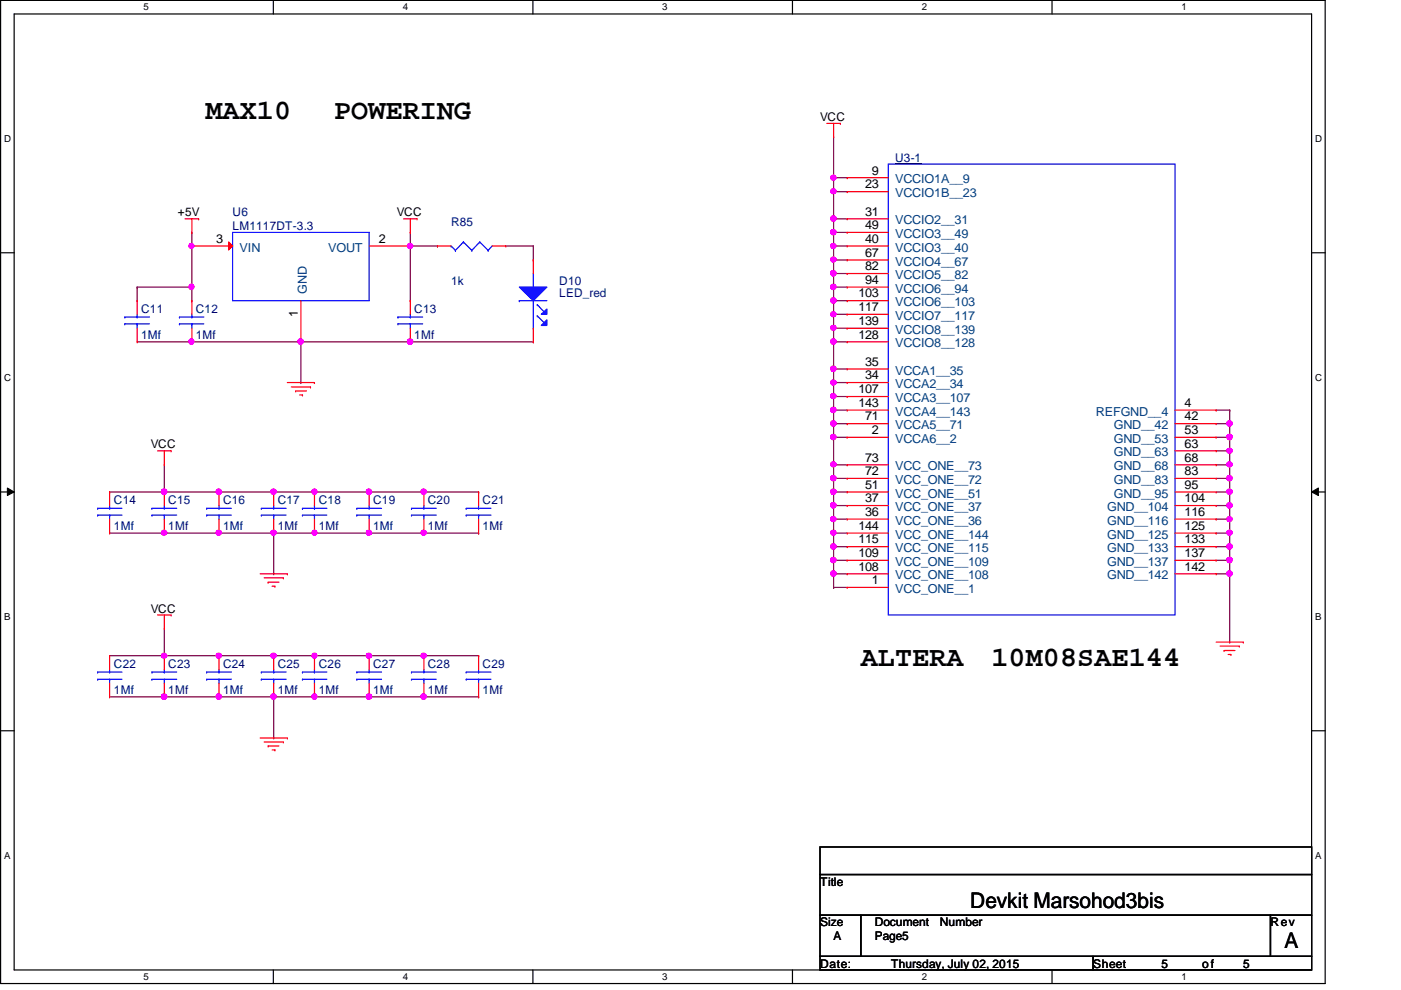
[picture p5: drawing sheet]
<svg xmlns="http://www.w3.org/2000/svg" width="297mm" height="210mm" viewBox="0 0 297 210" stroke-linecap="round" stroke-linejoin="round" font-family="sans-serif">
<path d="M.1 .1h280.9v208.4h-280.9zM3 3h275.1v202.7h-275.1z" fill="none" stroke="#000" stroke-width=".25"/>
<g fill="#fff">
<path d="M30.4 .4h1.1v2.3h-1.1z"/>
<path d="M30.4 206h1.1v2.3h-1.1z"/>
</g>
<path d="M58 .1v2.9M58 205.7v2.8" fill="none" stroke="#000" stroke-width=".25"/>
<g fill="#fff">
<path d="M85.4 .4h1.1v2.3h-1.1z"/>
<path d="M85.4 206h1.1v2.3h-1.1z"/>
</g>
<path d="M113 .1v2.9M113 205.7v2.8" fill="none" stroke="#000" stroke-width=".25"/>
<g fill="#fff">
<path d="M140.4 .4h1.1v2.3h-1.1z"/>
<path d="M140.4 206h1.1v2.3h-1.1z"/>
</g>
<path d="M168 .1v2.9M168 205.7v2.8" fill="none" stroke="#000" stroke-width=".25"/>
<g fill="#fff">
<path d="M195.4 .4h1.2v2.3h-1.2z"/>
<path d="M195.4 206h1.2v2.3h-1.2z"/>
</g>
<path d="M223.1 .1v2.9M223.1 205.7v2.8" fill="none" stroke="#000" stroke-width=".25"/>
<g fill="#fff">
<path d="M250.5 .4h1.1v2.3h-1.1z"/>
<path d="M250.5 206h1.1v2.3h-1.1z"/>
<path d="M.9 28.3h1.4v2.3h-1.4z"/>
<path d="M278.8 28.3h1.5v2.3h-1.5z"/>
<path d="M.9 78.9h1.4v2.3h-1.4z"/>
<path d="M278.8 78.9h1.5v2.3h-1.5z"/>
</g>
<path d="M.1 53.6h2.9M278.1 53.6h2.9" fill="none" stroke="#000" stroke-width=".25"/>
<g fill="#fff">
<path d="M.9 129.6h1.3v2.3h-1.3z"/>
<path d="M278.8 129.6h1.4v2.3h-1.4z"/>
</g>
<path d="M.1 104.3h2.9M278.1 104.3h2.9" fill="none" stroke="#000" stroke-width=".25"/>
<path d="M1.6 103.5l1.4 .8-1.4 .8zM278.1 104.3l1.4-.8v1.6z" fill="#000"/>
<path d="M1.6 103.5l1.4 .8-1.4 .8zM278.1 104.3l1.4-.8v1.6z" fill="none" stroke="#000" stroke-width=".21"/>
<g fill="#fff">
<path d="M.9 180.3h1.3v2.2h-1.3z"/>
<path d="M278.8 180.3h1.3v2.2h-1.3z"/>
</g>
<path d="M.1 154.9h2.9M278.1 154.9h2.9" fill="none" stroke="#000" stroke-width=".25"/>
<path d="M34.8 113h11.6M46.4 113h.1" fill="none" stroke="#800040" stroke-width=".25"/>
<circle cx="34.8" cy="112.9" r=".55" fill="#f0f"/>
<circle cx="34.8" cy="112.9" r=".55" fill="none" stroke="#f0f" stroke-width=".25"/>
<circle cx="46.4" cy="112.9" r=".55" fill="#f0f"/>
<circle cx="46.4" cy="112.9" r=".55" fill="none" stroke="#f0f" stroke-width=".25"/>
<path d="M66.7 113h11.6M78.3 113h.1M78.3 104.3h11.6M89.9 104.3h.1" fill="none" stroke="#800040" stroke-width=".25"/>
<circle cx="66.7" cy="112.9" r=".52" fill="#f0f"/>
<circle cx="66.7" cy="112.9" r=".52" fill="none" stroke="#f0f" stroke-width=".25"/>
<circle cx="78.2" cy="112.9" r=".55" fill="#f0f"/>
<circle cx="78.2" cy="112.9" r=".55" fill="none" stroke="#f0f" stroke-width=".25"/>
<path d="M66.7 104.3h11.6M78.3 104.3h.1" fill="none" stroke="#800040" stroke-width=".25"/>
<circle cx="66.6" cy="104.3" r=".54" fill="#f0f"/>
<circle cx="66.6" cy="104.3" r=".54" fill="none" stroke="#f0f" stroke-width=".25"/>
<circle cx="78.2" cy="104.3" r=".57" fill="#f0f"/>
<circle cx="78.2" cy="104.3" r=".57" fill="none" stroke="#f0f" stroke-width=".25"/>
<path d="M89.9 113h11.6M101.5 113h.1" fill="none" stroke="#800040" stroke-width=".25"/>
<circle cx="89.8" cy="112.9" r=".55" fill="#f0f"/>
<circle cx="89.8" cy="112.9" r=".55" fill="none" stroke="#f0f" stroke-width=".25"/>
<path d="M34.8 98.6v5.7M34.8 104.3h.1M46.4 113h20.3M58 113h.1M66.7 113h.1M89.9 104.3h11.6M101.5 104.3h.1" fill="none" stroke="#800040" stroke-width=".25"/>
<circle cx="89.8" cy="104.3" r=".57" fill="#f0f"/>
<circle cx="89.8" cy="104.3" r=".57" fill="none" stroke="#f0f" stroke-width=".25"/>
<path d="M34.8 104.3h11.6M46.4 104.3h.1" fill="none" stroke="#800040" stroke-width=".25"/>
<circle cx="34.8" cy="104.3" r=".57" fill="#f0f"/>
<circle cx="34.8" cy="104.3" r=".57" fill="none" stroke="#f0f" stroke-width=".25"/>
<circle cx="46.4" cy="104.3" r=".57" fill="#f0f"/>
<circle cx="46.4" cy="104.3" r=".57" fill="none" stroke="#f0f" stroke-width=".25"/>
<path d="M23.2 113h11.6M34.8 113h.1M46.4 104.3h11.6M58 104.3h.1M58 113v8.7M58 121.7h.1" fill="none" stroke="#800040" stroke-width=".25"/>
<circle cx="58" cy="112.9" r=".55" fill="#f0f"/>
<circle cx="58" cy="112.9" r=".55" fill="none" stroke="#f0f" stroke-width=".25"/>
<path d="M58 104.3h8.7M66.7 104.3h.1" fill="none" stroke="#800040" stroke-width=".25"/>
<circle cx="58" cy="104.3" r=".57" fill="#f0f"/>
<circle cx="58" cy="104.3" r=".57" fill="none" stroke="#f0f" stroke-width=".25"/>
<g fill="none" stroke="#800040" stroke-width=".25">
<path d="M40.7 52.2h.1M40.7 49.3v11.6M87 52.2h.1M87 49.3v2.9M113.1 55.1h.1M113.1 52.2v2.9M29.1 60.9h.1M29.1 60.9h11.6M40.7 60.9h.1M63.8 72.5v8.6M63.8 81.1h.1M78.3 113h11.6"/>
<path d="M89.9 113h.1"/>
</g>
<circle cx="40.6" cy="52.1" r=".52" fill="#f0f"/>
<circle cx="40.6" cy="52.1" r=".52" fill="none" stroke="#f0f" stroke-width=".25"/>
<circle cx="40.6" cy="60.8" r=".54" fill="#f0f"/>
<circle cx="40.6" cy="60.8" r=".54" fill="none" stroke="#f0f" stroke-width=".25"/>
<path d="M87 52.2h5.7M92.7 52.2h.1M107.2 52.2h5.9M113.1 52.2h.1M63.8 72.5h23.2M87 72.5h.1" fill="none" stroke="#800040" stroke-width=".25"/>
<circle cx="63.7" cy="72.4" r=".57" fill="#f0f"/>
<circle cx="63.7" cy="72.4" r=".57" fill="none" stroke="#f0f" stroke-width=".25"/>
<circle cx="86.9" cy="72.4" r=".57" fill="#f0f"/>
<circle cx="86.9" cy="72.4" r=".57" fill="none" stroke="#f0f" stroke-width=".25"/>
<path d="M29.1 72.5h11.6M40.7 72.5h.1M87 72.5h26.1M113.1 72.5h.1" fill="none" stroke="#800040" stroke-width=".25"/>
<circle cx="40.6" cy="72.4" r=".54" fill="#f0f"/>
<circle cx="40.6" cy="72.4" r=".54" fill="none" stroke="#f0f" stroke-width=".25"/>
<path d="M87 52.2v11.6M40.7 72.5h23.1M63.8 72.5h.1M87 63.8h.1" fill="none" stroke="#800040" stroke-width=".25"/>
<circle cx="87" cy="52.1" r=".55" fill="#f0f"/>
<circle cx="87" cy="52.1" r=".55" fill="none" stroke="#f0f" stroke-width=".25"/>
<path d="M257.8 87h2.9M257.8 89.8h2.9M260.7 87h.1M260.7 89.8h.1M260.7 87v2.8" fill="none" stroke="#800040" stroke-width=".25"/>
<circle cx="260.7" cy="89.8" r=".57" fill="#f0f"/>
<circle cx="260.7" cy="89.8" r=".57" fill="none" stroke="#f0f" stroke-width=".25"/>
<path d="M257.8 92.7h2.9M260.7 92.7h.1M260.7 95.6h.1M260.7 89.8v5.8" fill="none" stroke="#800040" stroke-width=".25"/>
<circle cx="260.7" cy="92.7" r=".57" fill="#f0f"/>
<circle cx="260.7" cy="92.7" r=".57" fill="none" stroke="#f0f" stroke-width=".25"/>
<circle cx="260.7" cy="95.6" r=".55" fill="#f0f"/>
<circle cx="260.7" cy="95.6" r=".55" fill="none" stroke="#f0f" stroke-width=".25"/>
<path d="M257.8 95.6h2.9M257.8 98.6h2.9M260.7 95.6h.1M260.7 98.6h.1M260.7 95.6v5.8M260.7 101.4h.1" fill="none" stroke="#800040" stroke-width=".25"/>
<circle cx="260.7" cy="98.5" r=".55" fill="#f0f"/>
<circle cx="260.7" cy="98.5" r=".55" fill="none" stroke="#f0f" stroke-width=".25"/>
<circle cx="260.7" cy="101.4" r=".57" fill="#f0f"/>
<circle cx="260.7" cy="101.4" r=".57" fill="none" stroke="#f0f" stroke-width=".25"/>
<path d="M257.8 101.4h2.9M257.8 104.3h2.9M260.7 101.4h.1M260.7 104.3h.1M260.7 107.2h.1M260.7 101.4v5.8" fill="none" stroke="#800040" stroke-width=".25"/>
<circle cx="260.7" cy="104.3" r=".57" fill="#f0f"/>
<circle cx="260.7" cy="104.3" r=".57" fill="none" stroke="#f0f" stroke-width=".25"/>
<circle cx="260.7" cy="107.1" r=".57" fill="#f0f"/>
<circle cx="260.7" cy="107.1" r=".57" fill="none" stroke="#f0f" stroke-width=".25"/>
<path d="M257.8 107.2h2.9M260.7 107.2h.1M260.7 110.1h.1M260.7 107.2v2.9" fill="none" stroke="#800040" stroke-width=".25"/>
<circle cx="260.7" cy="110.1" r=".55" fill="#f0f"/>
<circle cx="260.7" cy="110.1" r=".55" fill="none" stroke="#f0f" stroke-width=".25"/>
<path d="M257.8 110.1h2.9M257.8 113h2.9M260.7 110.1h.1M260.7 113h.1M260.7 115.9h.1M260.7 110.1v5.8" fill="none" stroke="#800040" stroke-width=".25"/>
<circle cx="260.7" cy="112.9" r=".55" fill="#f0f"/>
<circle cx="260.7" cy="112.9" r=".55" fill="none" stroke="#f0f" stroke-width=".25"/>
<circle cx="260.7" cy="115.9" r=".57" fill="#f0f"/>
<circle cx="260.7" cy="115.9" r=".57" fill="none" stroke="#f0f" stroke-width=".25"/>
<path d="M257.8 115.9h2.9M260.7 115.9h.1M260.7 118.8h.1M260.7 115.9v2.9" fill="none" stroke="#800040" stroke-width=".25"/>
<circle cx="260.7" cy="118.7" r=".57" fill="#f0f"/>
<circle cx="260.7" cy="118.7" r=".57" fill="none" stroke="#f0f" stroke-width=".25"/>
<path d="M257.8 118.8h2.9M260.7 118.8h.1M260.7 118.8v17.3M257.8 121.7h2.9M260.7 121.7h.1M260.7 136.1h.1" fill="none" stroke="#800040" stroke-width=".25"/>
<circle cx="260.7" cy="121.6" r=".57" fill="#f0f"/>
<circle cx="260.7" cy="121.6" r=".57" fill="none" stroke="#f0f" stroke-width=".25"/>
<path d="M176.7 37.7h.1M176.7 29v8.7M176.7 124.5h.1M176.7 121.7h.1M176.7 124.5h2.9M176.7 121.7h2.9" fill="none" stroke="#800040" stroke-width=".25"/>
<circle cx="176.7" cy="121.6" r=".57" fill="#f0f"/>
<circle cx="176.7" cy="121.6" r=".57" fill="none" stroke="#f0f" stroke-width=".25"/>
<path d="M176.7 118.8h.1M176.7 118.8h2.9M176.7 124.5h.1M176.7 121.7v2.8" fill="none" stroke="#800040" stroke-width=".25"/>
<circle cx="176.7" cy="118.7" r=".57" fill="#f0f"/>
<circle cx="176.7" cy="118.7" r=".57" fill="none" stroke="#f0f" stroke-width=".25"/>
<path d="M176.7 115.9h.1M176.7 118.8v2.9M176.7 115.9h2.9M176.7 121.7h.1" fill="none" stroke="#800040" stroke-width=".25"/>
<circle cx="176.7" cy="115.9" r=".57" fill="#f0f"/>
<circle cx="176.7" cy="115.9" r=".57" fill="none" stroke="#f0f" stroke-width=".25"/>
<path d="M176.7 118.8h.1M176.7 113h.1M176.7 115.9v2.9M176.7 113h2.9" fill="none" stroke="#800040" stroke-width=".25"/>
<circle cx="176.7" cy="112.9" r=".55" fill="#f0f"/>
<circle cx="176.7" cy="112.9" r=".55" fill="none" stroke="#f0f" stroke-width=".25"/>
<path d="M176.7 115.9h.1M176.7 110.1h.1M176.7 113v2.9M176.7 110.1h2.9" fill="none" stroke="#800040" stroke-width=".25"/>
<circle cx="176.7" cy="110.1" r=".55" fill="#f0f"/>
<circle cx="176.7" cy="110.1" r=".55" fill="none" stroke="#f0f" stroke-width=".25"/>
<path d="M176.7 113h.1M176.7 107.2h.1M176.7 110.1h.1M176.7 104.3h.1M176.7 104.3v8.7M176.7 107.2h2.9M176.7 104.3h2.9" fill="none" stroke="#800040" stroke-width=".25"/>
<circle cx="176.7" cy="104.3" r=".57" fill="#f0f"/>
<circle cx="176.7" cy="104.3" r=".57" fill="none" stroke="#f0f" stroke-width=".25"/>
<circle cx="176.7" cy="107.1" r=".57" fill="#f0f"/>
<circle cx="176.7" cy="107.1" r=".57" fill="none" stroke="#f0f" stroke-width=".25"/>
<path d="M176.7 101.4h.1M176.7 101.4h2.9" fill="none" stroke="#800040" stroke-width=".25"/>
<circle cx="176.7" cy="101.4" r=".57" fill="#f0f"/>
<circle cx="176.7" cy="101.4" r=".57" fill="none" stroke="#f0f" stroke-width=".25"/>
<path d="M176.7 98.6h.1M176.7 98.6h2.9M176.7 104.3h.1M176.7 101.4v2.9" fill="none" stroke="#800040" stroke-width=".25"/>
<circle cx="176.7" cy="98.5" r=".55" fill="#f0f"/>
<circle cx="176.7" cy="98.5" r=".55" fill="none" stroke="#f0f" stroke-width=".25"/>
<path d="M176.7 92.7h.1M176.7 98.6v2.8M176.7 92.7h2.9M176.7 101.4h.1" fill="none" stroke="#800040" stroke-width=".25"/>
<circle cx="176.7" cy="92.7" r=".57" fill="#f0f"/>
<circle cx="176.7" cy="92.7" r=".57" fill="none" stroke="#f0f" stroke-width=".25"/>
<path d="M176.7 98.6h.1M176.7 89.8h.1M176.7 92.7v5.9M176.7 89.8h2.9" fill="none" stroke="#800040" stroke-width=".25"/>
<circle cx="176.7" cy="89.8" r=".57" fill="#f0f"/>
<circle cx="176.7" cy="89.8" r=".57" fill="none" stroke="#f0f" stroke-width=".25"/>
<path d="M176.7 92.7h.1M176.7 87h.1M176.7 89.8v2.9M176.7 87h2.9" fill="none" stroke="#800040" stroke-width=".25"/>
<circle cx="176.7" cy="86.9" r=".57" fill="#f0f"/>
<circle cx="176.7" cy="86.9" r=".57" fill="none" stroke="#f0f" stroke-width=".25"/>
<path d="M176.7 89.8h.1M176.7 84.1h.1M176.7 87v2.8M176.7 84.1h2.9" fill="none" stroke="#800040" stroke-width=".25"/>
<circle cx="176.7" cy="84" r=".55" fill="#f0f"/>
<circle cx="176.7" cy="84" r=".55" fill="none" stroke="#f0f" stroke-width=".25"/>
<path d="M176.7 87h.1M176.7 81.1h.1M176.7 84.1v2.9M176.7 81.1h2.9" fill="none" stroke="#800040" stroke-width=".25"/>
<circle cx="176.7" cy="81.1" r=".55" fill="#f0f"/>
<circle cx="176.7" cy="81.1" r=".55" fill="none" stroke="#f0f" stroke-width=".25"/>
<path d="M176.7 78.2h.1M176.7 78.2v5.9M176.7 78.2h2.9M176.7 84.1h.1M176.7 81.1h.1" fill="none" stroke="#800040" stroke-width=".25"/>
<circle cx="176.7" cy="78.2" r=".57" fill="#f0f"/>
<circle cx="176.7" cy="78.2" r=".57" fill="none" stroke="#f0f" stroke-width=".25"/>
<path d="M176.7 72.5h.1M176.7 72.5h2.9" fill="none" stroke="#800040" stroke-width=".25"/>
<circle cx="176.7" cy="72.4" r=".57" fill="#f0f"/>
<circle cx="176.7" cy="72.4" r=".57" fill="none" stroke="#f0f" stroke-width=".25"/>
<path d="M176.7 78.2h.1M176.7 69.6h.1M176.7 72.5v5.7M176.7 69.6h2.9" fill="none" stroke="#800040" stroke-width=".25"/>
<circle cx="176.7" cy="69.5" r=".55" fill="#f0f"/>
<circle cx="176.7" cy="69.5" r=".55" fill="none" stroke="#f0f" stroke-width=".25"/>
<path d="M176.7 72.5h.1M176.7 66.6h.1M176.7 69.6v2.9M176.7 66.6h2.9" fill="none" stroke="#800040" stroke-width=".25"/>
<circle cx="176.7" cy="66.6" r=".55" fill="#f0f"/>
<circle cx="176.7" cy="66.6" r=".55" fill="none" stroke="#f0f" stroke-width=".25"/>
<path d="M176.7 69.6h.1M176.7 63.8h.1M176.7 66.6v3M176.7 63.8h2.9" fill="none" stroke="#800040" stroke-width=".25"/>
<circle cx="176.7" cy="63.7" r=".57" fill="#f0f"/>
<circle cx="176.7" cy="63.7" r=".57" fill="none" stroke="#f0f" stroke-width=".25"/>
<path d="M176.7 66.6h.1M176.7 60.9h.1M176.7 63.8v2.8M176.7 60.9h2.9" fill="none" stroke="#800040" stroke-width=".25"/>
<circle cx="176.7" cy="60.8" r=".57" fill="#f0f"/>
<circle cx="176.7" cy="60.8" r=".57" fill="none" stroke="#f0f" stroke-width=".25"/>
<path d="M176.7 58h.1M176.7 58h2.9M176.7 63.8h.1M176.7 60.9v2.9" fill="none" stroke="#800040" stroke-width=".25"/>
<circle cx="176.7" cy="57.9" r=".57" fill="#f0f"/>
<circle cx="176.7" cy="57.9" r=".57" fill="none" stroke="#f0f" stroke-width=".25"/>
<path d="M176.7 55.1h.1M176.7 58h.1M176.7 52.2h.1M176.7 52.2v8.7M176.7 55.1h2.9M176.7 52.2h2.9M176.7 60.9h.1" fill="none" stroke="#800040" stroke-width=".25"/>
<circle cx="176.7" cy="52.1" r=".55" fill="#f0f"/>
<circle cx="176.7" cy="52.1" r=".55" fill="none" stroke="#f0f" stroke-width=".25"/>
<circle cx="176.7" cy="55" r=".55" fill="#f0f"/>
<circle cx="176.7" cy="55" r=".55" fill="none" stroke="#f0f" stroke-width=".25"/>
<path d="M176.7 49.3h.1M176.7 49.3h2.9" fill="none" stroke="#800040" stroke-width=".25"/>
<circle cx="176.7" cy="49.2" r=".57" fill="#f0f"/>
<circle cx="176.7" cy="49.2" r=".57" fill="none" stroke="#f0f" stroke-width=".25"/>
<path d="M176.7 52.2h.1M176.7 46.4h.1M176.7 49.3v2.9M176.7 46.4h2.9" fill="none" stroke="#800040" stroke-width=".25"/>
<circle cx="176.7" cy="46.3" r=".57" fill="#f0f"/>
<circle cx="176.7" cy="46.3" r=".57" fill="none" stroke="#f0f" stroke-width=".25"/>
<path d="M176.7 49.3h.1M176.7 40.6h.1M176.7 46.4v2.9M176.7 40.6h2.9" fill="none" stroke="#800040" stroke-width=".25"/>
<circle cx="176.7" cy="40.5" r=".55" fill="#f0f"/>
<circle cx="176.7" cy="40.5" r=".55" fill="none" stroke="#f0f" stroke-width=".25"/>
<path d="M176.7 37.7h.1M176.7 37.7h2.9M176.7 46.4h.1M176.7 40.6v5.8" fill="none" stroke="#800040" stroke-width=".25"/>
<circle cx="176.7" cy="37.7" r=".55" fill="#f0f"/>
<circle cx="176.7" cy="37.7" r=".55" fill="none" stroke="#f0f" stroke-width=".25"/>
<path d="M176.7 37.7v2.9M176.7 40.6h.1M34.8 147.7h11.6M46.4 147.7h.1" fill="none" stroke="#800040" stroke-width=".25"/>
<circle cx="34.8" cy="147.7" r=".57" fill="#f0f"/>
<circle cx="34.8" cy="147.7" r=".57" fill="none" stroke="#f0f" stroke-width=".25"/>
<circle cx="46.4" cy="147.7" r=".57" fill="#f0f"/>
<circle cx="46.4" cy="147.7" r=".57" fill="none" stroke="#f0f" stroke-width=".25"/>
<path d="M23.2 147.7h11.6M34.8 147.7h.1M46.4 147.7h11.6M58 147.7h.1M58 156.5h.1M58 147.7v8.8" fill="none" stroke="#800040" stroke-width=".25"/>
<circle cx="58" cy="147.7" r=".57" fill="#f0f"/>
<circle cx="58" cy="147.7" r=".57" fill="none" stroke="#f0f" stroke-width=".25"/>
<path d="M66.7 147.7h11.6M78.3 147.7h.1" fill="none" stroke="#800040" stroke-width=".25"/>
<circle cx="66.6" cy="147.7" r=".54" fill="#f0f"/>
<circle cx="66.6" cy="147.7" r=".54" fill="none" stroke="#f0f" stroke-width=".25"/>
<circle cx="78.2" cy="147.7" r=".57" fill="#f0f"/>
<circle cx="78.2" cy="147.7" r=".57" fill="none" stroke="#f0f" stroke-width=".25"/>
<path d="M58 147.7h8.7M66.7 147.7h.1M78.3 147.7h23.2M89.9 147.7h.1M101.5 147.7h.1" fill="none" stroke="#800040" stroke-width=".25"/>
<circle cx="89.8" cy="147.7" r=".57" fill="#f0f"/>
<circle cx="89.8" cy="147.7" r=".57" fill="none" stroke="#f0f" stroke-width=".25"/>
<path d="M66.7 139h23.2M78.3 139h.1M89.9 139h.1" fill="none" stroke="#800040" stroke-width=".25"/>
<circle cx="66.7" cy="139" r=".52" fill="#f0f"/>
<circle cx="66.7" cy="139" r=".52" fill="none" stroke="#f0f" stroke-width=".25"/>
<circle cx="78.2" cy="139" r=".55" fill="#f0f"/>
<circle cx="78.2" cy="139" r=".55" fill="none" stroke="#f0f" stroke-width=".25"/>
<path d="M23.2 139h23.2M34.8 139h.1M46.4 139h.1" fill="none" stroke="#800040" stroke-width=".25"/>
<circle cx="34.8" cy="139" r=".55" fill="#f0f"/>
<circle cx="34.8" cy="139" r=".55" fill="none" stroke="#f0f" stroke-width=".25"/>
<circle cx="46.4" cy="139" r=".55" fill="#f0f"/>
<circle cx="46.4" cy="139" r=".55" fill="none" stroke="#f0f" stroke-width=".25"/>
<path d="M46.4 139h20.3M58 139h.1M66.7 139h.1" fill="none" stroke="#800040" stroke-width=".25"/>
<circle cx="58" cy="139" r=".55" fill="#f0f"/>
<circle cx="58" cy="139" r=".55" fill="none" stroke="#f0f" stroke-width=".25"/>
<path d="M89.9 139h11.6M101.5 139h.1" fill="none" stroke="#800040" stroke-width=".25"/>
<circle cx="89.8" cy="139" r=".55" fill="#f0f"/>
<circle cx="89.8" cy="139" r=".55" fill="none" stroke="#f0f" stroke-width=".25"/>
<path d="M29.1 63.8h.1M29.1 60.9v2.9M40.7 63.8h.1M40.7 60.9v2.9M23.2 104.3h.1M23.2 104.3h11.6M34.8 139h.1M34.8 133.3v5.7" fill="none" stroke="#800040" stroke-width=".25"/>
<g fill="none" stroke="#f00" stroke-width=".25">
<path d="M175.3 26.2h2.9M176.7 29h.1M176.7 26.2v2.8M178.2 26.2h.1M39.2 46.4h2.9M40.7 49.3h.1M40.7 46.4v2.9M42.1 46.4h.1M85.6 46.4h2.8M87 49.3h.1M87 46.4v2.9M88.4 46.4h.1"/>
<path d="M92.7 52.2h.1M92.7 52.2h2.9M104.3 52.2h2.9M107.2 52.2h.1M33.4 95.6h2.9M34.8 98.6h.1M34.8 95.6v3M36.3 95.6h.1M60.9 81.1h5.8M61.8 82h4M62.7 82.9h.1M62.7 82.9h2.3"/>
<path d="M63.5 83.7h.6M64.1 83.7h.1M65.8 82h.1M66.7 81.1h.1M23.2 104.3h.1M23.2 113h.1M23.2 104.3v2.9M23.2 110.1v2.9M34.8 104.3h.1M34.8 113h.1M34.8 104.3v2.9M34.8 110.1v2.9"/>
<path d="M58 104.3h.1M58 113h.1M58 104.3v2.9M58 110.1v2.9M78.3 104.3h.1M78.3 113h.1M78.3 104.3v2.9M78.3 110.1v2.9M33.4 130.4h2.9M34.8 133.3h.1M34.8 130.4v2.9M36.3 130.4h.1"/>
<path d="M46.4 139h.1M46.4 139v3M55.2 121.7h5.7M56 122.5h4.1M56.9 123.4h.1M56.9 123.4h2.2M57.7 124.3h.6M58.3 124.3h.1M60.1 122.5h.1M60.9 121.7h.1M78.3 139h.1M78.3 139v3"/>
<path d="M101.5 139h.1M101.5 139v3M257.8 136.1h5.8M258.7 137h4.1M259.5 137.9h.1M259.5 137.9h2.3M260.4 138.8h.6M261 138.8h.1M262.8 137h.1M263.6 136.1h.1M46.4 147.7h.1M46.4 144.9v2.8"/>
<path d="M55.2 156.5h5.7M56 157.3h4.1M56.9 158.2h.1M56.9 158.2h2.2M57.7 159h.6M58.3 159h.1M60.1 157.3h.1M60.9 156.5h.1M78.3 147.7h.1M78.3 144.9v2.8M101.5 147.7h.1M101.5 144.9v2.8"/>
</g>
<path d="M173.9 179.6h104.2v5.8h-104.2zM173.9 185.4h104.2v8.7h-104.2zM173.9 194.1h8.6v8.7h-8.6zM182.5 194.1h86.9v8.7h-86.9zM269.4 194.1h8.7v8.7h-8.7zM173.9 202.8h57.9v2.9h-57.9zM231.8 202.8h46.3v2.9h-46.3z" fill="none" stroke="#000" stroke-width=".25"/>
<g fill="none" stroke="#00f" stroke-width=".25">
<path d="M49.3 49.3h29v14.5h-29zM95.6 52.2h.1M95.6 52.2l1 .9M96.6 53.1h.1M98.3 51.3h.1M98.3 51.3l1.7 1.8M98.3 51.3l-1.7 1.8M100 53.1h.1M101.7 51.3h.1M101.7 51.3l1.8 1.8M101.7 51.3l-1.7 1.8M103.5 53.1h.1"/>
<path d="M104.3 52.2l-.8 .9M20.7 109.2h.1M20.7 107.8h.1M20.7 109.2h5.2M20.7 107.8h5.2M23.2 107.8h.1M23.2 109.2h.1M23.2 107.2v.6M23.2 109.2v.9M32.2 109.2h.1M32.2 107.8h.1M32.2 109.2h5.3"/>
<path d="M32.2 107.8h5.3M34.8 107.8h.1M34.8 109.2h.1M34.8 107.2v.6M34.8 109.2v.9M55.4 109.2h.1M55.4 107.8h.1M55.4 109.2h5.3M55.4 107.8h5.3M58 107.8h.1M58 109.2h.1M58 107.2v.6"/>
<path d="M58 109.2v.9M75.6 109.2h.1M75.6 107.8h.1M75.6 109.2h5.3M75.6 107.8h5.3M78.3 107.8h.1M78.3 109.2h.1M78.3 107.2v.6M78.3 109.2v.9M43.8 144h.1M43.8 142.5h.1M43.8 144h5.3"/>
<path d="M43.8 142.5h5.3M46.4 142.5h.1M46.4 144h.1M46.4 142v.5M46.4 144v.9M75.6 144h.1M75.6 142.5h.1M75.6 144h5.3M75.6 142.5h5.3M78.3 142.5h.1M78.3 144h.1M78.3 142v.5"/>
<path d="M78.3 144v.9M98.8 144h.1M98.8 142.5h.1M98.8 144h5.3M98.8 142.5h5.3M101.5 142.5h.1M101.5 144h.1M101.5 142v.5M101.5 144v.9"/>
</g>
<path d="M48.5 51.3l.8 .9-.8 .8z" fill="#f00"/>
<g fill="none" stroke="#f00" stroke-width=".25">
<path d="M179.6 37.7h.1M179.6 37.7h8.7M40.7 52.2h.1M40.7 52.2h8.6M48.5 51.3l.8 .9-.8 .8zM78.3 52.2h8.7M87 52.2h.1M179.6 40.6h.1M179.6 46.4h.1M179.6 49.3h.1M179.6 52.2h.1M179.6 55.1h.1"/>
<path d="M179.6 58h.1M179.6 52.2h8.7M179.6 40.6h8.7M179.6 46.4h8.7M179.6 49.3h8.7M179.6 55.1h8.7M179.6 58h8.7M63.8 72.5h.1M63.8 63.8v8.7M179.6 60.9h.1M179.6 63.8h.1M179.6 66.6h.1"/>
<path d="M179.6 69.6h.1M179.6 72.5h.1M179.6 78.2h.1M179.6 60.9h8.7M179.6 63.8h8.7M179.6 66.6h8.7M179.6 69.6h8.7M179.6 72.5h8.7M179.6 78.2h8.7M179.6 81.1h.1M179.6 84.1h.1M179.6 87h.1"/>
<path d="M179.6 89.8h.1M179.6 92.7h.1M179.6 98.6h.1M179.6 81.1h8.7M179.6 84.1h8.7M179.6 87h8.7M179.6 89.8h8.7M179.6 92.7h8.7M179.6 98.6h8.7M249.1 87h8.7M249.1 89.8h8.7M249.1 92.7h8.7"/>
<path d="M249.1 98.6h8.7M249.1 95.6h8.7M257.8 87h.1M257.8 89.8h.1M257.8 92.7h.1M257.8 95.6h.1M257.8 98.6h.1M66.7 104.3h.1M66.7 113h.1M66.7 104.3v2.9M66.7 110.1v2.9M89.9 104.3h.1"/>
<path d="M89.9 113h.1M89.9 104.3v2.9M89.9 110.1v2.9M101.5 104.3h.1M101.5 113h.1M101.5 104.3v2.9M101.5 110.1v2.9M179.6 101.4h.1M179.6 104.3h.1M179.6 107.2h.1M179.6 110.1h.1M179.6 113h.1"/>
<path d="M179.6 115.9h.1M179.6 118.8h.1M179.6 101.4h8.7M179.6 104.3h8.7M179.6 107.2h8.7M179.6 110.1h8.7M179.6 113h8.7M179.6 115.9h8.7M179.6 118.8h8.7M249.1 101.4h8.7M249.1 104.3h8.7M249.1 107.2h8.7"/>
<path d="M249.1 110.1h8.7M249.1 113h8.7M249.1 115.9h8.7M249.1 118.8h8.7M257.8 101.4h.1M257.8 104.3h.1M257.8 107.2h.1M257.8 110.1h.1M257.8 113h.1M257.8 115.9h.1M257.8 118.8h.1M23.2 139h.1"/>
<path d="M23.2 139v3M34.8 139h.1M34.8 139v3M58 139h.1M58 139v3M89.9 139h.1M89.9 139v3M179.6 121.7h.1M179.6 124.5h.1M179.6 121.7h8.7M179.6 124.5h8.7M249.1 121.7h8.7"/>
<path d="M257.8 121.7h.1M23.2 147.7h.1M23.2 144.9v2.8M34.8 147.7h.1M34.8 144.9v2.8M58 147.7h.1M58 144.9v2.8M89.9 147.7h.1M89.9 144.9v2.8"/>
</g>
<g fill="none" stroke="#00f" stroke-width=".25">
<path d="M188.3 34.8h60.8v95.6h-60.8zM64.1 109.2h.1M64.1 107.8h.1M64.1 109.2h5.2M64.1 107.8h5.2M66.7 107.8h.1M66.7 109.2h.1M66.7 107.2v.6M66.7 109.2v.9M87.2 109.2h.1M87.2 107.8h.1M87.2 109.2h5.3"/>
<path d="M87.2 107.8h5.3M89.9 107.8h.1M89.9 109.2h.1M89.9 107.2v.6M89.9 109.2v.9M98.8 109.2h.1M98.8 107.8h.1M98.8 109.2h5.3M98.8 107.8h5.3M101.5 107.8h.1M101.5 109.2h.1M101.5 107.2v.6"/>
<path d="M101.5 109.2v.9M20.7 144h.1M20.7 142.5h.1M20.7 144h5.2M20.7 142.5h5.2M23.2 142.5h.1M23.2 144h.1M23.2 142v.5M23.2 144v.9M32.2 144h.1M32.2 142.5h.1M32.2 144h5.3"/>
<path d="M32.2 142.5h5.3M34.8 142.5h.1M34.8 144h.1M34.8 142v.5M34.8 144v.9M55.4 144h.1M55.4 142.5h.1M55.4 144h5.3M55.4 142.5h5.3M58 142.5h.1M58 144h.1M58 142v.5"/>
<path d="M58 144v.9M87.2 144h.1M87.2 142.5h.1M87.2 144h5.3M87.2 142.5h5.3M89.9 142.5h.1M89.9 144h.1M89.9 142v.5M89.9 144v.9"/>
</g>
<path d="M189.8 34.6h5.6" fill="none" stroke="#000080" stroke-width=".21"/>
<path d="M110.1 60.9h5.8l-2.8 2.9z" fill="#00f"/>
<path d="M110.1 60.9h5.8l-2.8 2.9z" fill="none" stroke="#00f" stroke-width=".25"/>
<path d="M114.8 66.6l1.1-1.1v1.1z" fill="#00f"/>
<path d="M114.8 66.6l1.1-1.1v1.1z" fill="none" stroke="#00f" stroke-width=".25"/>
<path d="M114.8 69l1.1-1.2v1.2z" fill="#00f"/>
<g fill="none" stroke="#00f" stroke-width=".25">
<path d="M113.1 58v2.9M26.5 68.7h.1M26.5 67.2h.1M26.5 68.7h5.2M26.5 67.2h5.2M29.1 67.2h.1M29.1 68.7h.1M29.1 66.6v.6M29.1 68.7v.9M38.1 68.7h.1M38.1 67.2h.1M38.1 68.7h5.1"/>
<path d="M38.1 67.2h5.1M40.7 67.2h.1M40.7 68.7h.1M40.7 66.6v.6M40.7 68.7v.9M84.4 68.7h.1M84.4 67.2h.1M84.4 68.7h5.2M84.4 67.2h5.2M87 67.2h.1M87 68.7h.1M87 66.6v.6"/>
<path d="M87 68.7v.9M110.1 63.8h.1M110.1 63.8h5.8M113.1 60.9h.1M113.1 69.6h.1M113.1 63.8v5.8M113.9 64.6h.1M113.9 67h.1M113.9 64.6l1.5 1.5M113.9 67l1.5 1.4M114.8 69l1.1-1.2v1.2zM43.8 109.2h.1"/>
<path d="M43.8 107.8h.1M43.8 109.2h5.3M43.8 107.8h5.3M46.4 107.8h.1M46.4 109.2h.1M46.4 107.2v.6M46.4 109.2v.9M64.1 144h.1M64.1 142.5h.1M64.1 144h5.2M64.1 142.5h5.2M66.7 142.5h.1"/>
<path d="M66.7 144h.1M66.7 142v.5M66.7 144v.9"/>
</g>
<g fill="none" stroke="#f00" stroke-width=".25">
<path d="M113.1 55.1h.1M113.1 55.1v2.9M29.1 63.8h.1M29.1 72.5h.1M29.1 63.8v2.8M29.1 69.6v2.9M40.7 63.8h.1M40.7 72.5h.1M40.7 63.8v2.8M40.7 69.6v2.9M87 63.8h.1M87 72.5h.1"/>
<path d="M87 63.8v2.8M87 69.6v2.9M113.1 72.5h.1M113.1 69.6v2.9M46.4 104.3h.1M46.4 113h.1M46.4 104.3v2.9M46.4 110.1v2.9M66.7 139h.1M66.7 139v3M66.7 147.7h.1M66.7 144.9v2.8"/>
</g>
<circle cx="34.8" cy="112.9" r=".55" fill="#f0f"/>
<circle cx="34.8" cy="112.9" r=".55" fill="none" stroke="#f0f" stroke-width=".25"/>
<circle cx="46.4" cy="112.9" r=".55" fill="#f0f"/>
<circle cx="46.4" cy="112.9" r=".55" fill="none" stroke="#f0f" stroke-width=".25"/>
<circle cx="66.7" cy="112.9" r=".52" fill="#f0f"/>
<circle cx="66.7" cy="112.9" r=".52" fill="none" stroke="#f0f" stroke-width=".25"/>
<circle cx="78.2" cy="112.9" r=".55" fill="#f0f"/>
<circle cx="78.2" cy="112.9" r=".55" fill="none" stroke="#f0f" stroke-width=".25"/>
<circle cx="66.6" cy="104.3" r=".54" fill="#f0f"/>
<circle cx="66.6" cy="104.3" r=".54" fill="none" stroke="#f0f" stroke-width=".25"/>
<circle cx="78.2" cy="104.3" r=".57" fill="#f0f"/>
<circle cx="78.2" cy="104.3" r=".57" fill="none" stroke="#f0f" stroke-width=".25"/>
<circle cx="89.8" cy="112.9" r=".55" fill="#f0f"/>
<circle cx="89.8" cy="112.9" r=".55" fill="none" stroke="#f0f" stroke-width=".25"/>
<circle cx="89.8" cy="104.3" r=".57" fill="#f0f"/>
<circle cx="89.8" cy="104.3" r=".57" fill="none" stroke="#f0f" stroke-width=".25"/>
<circle cx="34.8" cy="104.3" r=".57" fill="#f0f"/>
<circle cx="34.8" cy="104.3" r=".57" fill="none" stroke="#f0f" stroke-width=".25"/>
<circle cx="46.4" cy="104.3" r=".57" fill="#f0f"/>
<circle cx="46.4" cy="104.3" r=".57" fill="none" stroke="#f0f" stroke-width=".25"/>
<circle cx="58" cy="112.9" r=".55" fill="#f0f"/>
<circle cx="58" cy="112.9" r=".55" fill="none" stroke="#f0f" stroke-width=".25"/>
<circle cx="58" cy="104.3" r=".57" fill="#f0f"/>
<circle cx="58" cy="104.3" r=".57" fill="none" stroke="#f0f" stroke-width=".25"/>
<circle cx="40.6" cy="52.1" r=".52" fill="#f0f"/>
<circle cx="40.6" cy="52.1" r=".52" fill="none" stroke="#f0f" stroke-width=".25"/>
<circle cx="40.6" cy="60.8" r=".54" fill="#f0f"/>
<circle cx="40.6" cy="60.8" r=".54" fill="none" stroke="#f0f" stroke-width=".25"/>
<circle cx="63.7" cy="72.4" r=".57" fill="#f0f"/>
<circle cx="63.7" cy="72.4" r=".57" fill="none" stroke="#f0f" stroke-width=".25"/>
<circle cx="86.9" cy="72.4" r=".57" fill="#f0f"/>
<circle cx="86.9" cy="72.4" r=".57" fill="none" stroke="#f0f" stroke-width=".25"/>
<circle cx="40.6" cy="72.4" r=".54" fill="#f0f"/>
<circle cx="40.6" cy="72.4" r=".54" fill="none" stroke="#f0f" stroke-width=".25"/>
<circle cx="87" cy="52.1" r=".55" fill="#f0f"/>
<circle cx="87" cy="52.1" r=".55" fill="none" stroke="#f0f" stroke-width=".25"/>
<circle cx="260.7" cy="89.8" r=".57" fill="#f0f"/>
<circle cx="260.7" cy="89.8" r=".57" fill="none" stroke="#f0f" stroke-width=".25"/>
<circle cx="260.7" cy="92.7" r=".57" fill="#f0f"/>
<circle cx="260.7" cy="92.7" r=".57" fill="none" stroke="#f0f" stroke-width=".25"/>
<circle cx="260.7" cy="95.6" r=".55" fill="#f0f"/>
<circle cx="260.7" cy="95.6" r=".55" fill="none" stroke="#f0f" stroke-width=".25"/>
<circle cx="260.7" cy="98.5" r=".55" fill="#f0f"/>
<circle cx="260.7" cy="98.5" r=".55" fill="none" stroke="#f0f" stroke-width=".25"/>
<circle cx="260.7" cy="101.4" r=".57" fill="#f0f"/>
<circle cx="260.7" cy="101.4" r=".57" fill="none" stroke="#f0f" stroke-width=".25"/>
<circle cx="260.7" cy="104.3" r=".57" fill="#f0f"/>
<circle cx="260.7" cy="104.3" r=".57" fill="none" stroke="#f0f" stroke-width=".25"/>
<circle cx="260.7" cy="107.1" r=".57" fill="#f0f"/>
<circle cx="260.7" cy="107.1" r=".57" fill="none" stroke="#f0f" stroke-width=".25"/>
<circle cx="260.7" cy="110.1" r=".55" fill="#f0f"/>
<circle cx="260.7" cy="110.1" r=".55" fill="none" stroke="#f0f" stroke-width=".25"/>
<circle cx="260.7" cy="112.9" r=".55" fill="#f0f"/>
<circle cx="260.7" cy="112.9" r=".55" fill="none" stroke="#f0f" stroke-width=".25"/>
<circle cx="260.7" cy="115.9" r=".57" fill="#f0f"/>
<circle cx="260.7" cy="115.9" r=".57" fill="none" stroke="#f0f" stroke-width=".25"/>
<circle cx="260.7" cy="118.7" r=".57" fill="#f0f"/>
<circle cx="260.7" cy="118.7" r=".57" fill="none" stroke="#f0f" stroke-width=".25"/>
<circle cx="260.7" cy="121.6" r=".57" fill="#f0f"/>
<circle cx="260.7" cy="121.6" r=".57" fill="none" stroke="#f0f" stroke-width=".25"/>
<circle cx="176.7" cy="121.6" r=".57" fill="#f0f"/>
<circle cx="176.7" cy="121.6" r=".57" fill="none" stroke="#f0f" stroke-width=".25"/>
<circle cx="176.7" cy="118.7" r=".57" fill="#f0f"/>
<circle cx="176.7" cy="118.7" r=".57" fill="none" stroke="#f0f" stroke-width=".25"/>
<circle cx="176.7" cy="115.9" r=".57" fill="#f0f"/>
<circle cx="176.7" cy="115.9" r=".57" fill="none" stroke="#f0f" stroke-width=".25"/>
<circle cx="176.7" cy="112.9" r=".55" fill="#f0f"/>
<circle cx="176.7" cy="112.9" r=".55" fill="none" stroke="#f0f" stroke-width=".25"/>
<circle cx="176.7" cy="110.1" r=".55" fill="#f0f"/>
<circle cx="176.7" cy="110.1" r=".55" fill="none" stroke="#f0f" stroke-width=".25"/>
<circle cx="176.7" cy="104.3" r=".57" fill="#f0f"/>
<circle cx="176.7" cy="104.3" r=".57" fill="none" stroke="#f0f" stroke-width=".25"/>
<circle cx="176.7" cy="107.1" r=".57" fill="#f0f"/>
<circle cx="176.7" cy="107.1" r=".57" fill="none" stroke="#f0f" stroke-width=".25"/>
<circle cx="176.7" cy="101.4" r=".57" fill="#f0f"/>
<circle cx="176.7" cy="101.4" r=".57" fill="none" stroke="#f0f" stroke-width=".25"/>
<circle cx="176.7" cy="98.5" r=".55" fill="#f0f"/>
<circle cx="176.7" cy="98.5" r=".55" fill="none" stroke="#f0f" stroke-width=".25"/>
<circle cx="176.7" cy="92.7" r=".57" fill="#f0f"/>
<circle cx="176.7" cy="92.7" r=".57" fill="none" stroke="#f0f" stroke-width=".25"/>
<circle cx="176.7" cy="89.8" r=".57" fill="#f0f"/>
<circle cx="176.7" cy="89.8" r=".57" fill="none" stroke="#f0f" stroke-width=".25"/>
<circle cx="176.7" cy="86.9" r=".57" fill="#f0f"/>
<circle cx="176.7" cy="86.9" r=".57" fill="none" stroke="#f0f" stroke-width=".25"/>
<circle cx="176.7" cy="84" r=".55" fill="#f0f"/>
<circle cx="176.7" cy="84" r=".55" fill="none" stroke="#f0f" stroke-width=".25"/>
<circle cx="176.7" cy="81.1" r=".55" fill="#f0f"/>
<circle cx="176.7" cy="81.1" r=".55" fill="none" stroke="#f0f" stroke-width=".25"/>
<circle cx="176.7" cy="78.2" r=".57" fill="#f0f"/>
<circle cx="176.7" cy="78.2" r=".57" fill="none" stroke="#f0f" stroke-width=".25"/>
<circle cx="176.7" cy="72.4" r=".57" fill="#f0f"/>
<circle cx="176.7" cy="72.4" r=".57" fill="none" stroke="#f0f" stroke-width=".25"/>
<circle cx="176.7" cy="69.5" r=".55" fill="#f0f"/>
<circle cx="176.7" cy="69.5" r=".55" fill="none" stroke="#f0f" stroke-width=".25"/>
<circle cx="176.7" cy="66.6" r=".55" fill="#f0f"/>
<circle cx="176.7" cy="66.6" r=".55" fill="none" stroke="#f0f" stroke-width=".25"/>
<circle cx="176.7" cy="63.7" r=".57" fill="#f0f"/>
<circle cx="176.7" cy="63.7" r=".57" fill="none" stroke="#f0f" stroke-width=".25"/>
<circle cx="176.7" cy="60.8" r=".57" fill="#f0f"/>
<circle cx="176.7" cy="60.8" r=".57" fill="none" stroke="#f0f" stroke-width=".25"/>
<circle cx="176.7" cy="57.9" r=".57" fill="#f0f"/>
<circle cx="176.7" cy="57.9" r=".57" fill="none" stroke="#f0f" stroke-width=".25"/>
<circle cx="176.7" cy="52.1" r=".55" fill="#f0f"/>
<circle cx="176.7" cy="52.1" r=".55" fill="none" stroke="#f0f" stroke-width=".25"/>
<circle cx="176.7" cy="55" r=".55" fill="#f0f"/>
<circle cx="176.7" cy="55" r=".55" fill="none" stroke="#f0f" stroke-width=".25"/>
<circle cx="176.7" cy="49.2" r=".57" fill="#f0f"/>
<circle cx="176.7" cy="49.2" r=".57" fill="none" stroke="#f0f" stroke-width=".25"/>
<circle cx="176.7" cy="46.3" r=".57" fill="#f0f"/>
<circle cx="176.7" cy="46.3" r=".57" fill="none" stroke="#f0f" stroke-width=".25"/>
<circle cx="176.7" cy="40.5" r=".55" fill="#f0f"/>
<circle cx="176.7" cy="40.5" r=".55" fill="none" stroke="#f0f" stroke-width=".25"/>
<circle cx="176.7" cy="37.7" r=".55" fill="#f0f"/>
<circle cx="176.7" cy="37.7" r=".55" fill="none" stroke="#f0f" stroke-width=".25"/>
<circle cx="34.8" cy="147.7" r=".57" fill="#f0f"/>
<circle cx="34.8" cy="147.7" r=".57" fill="none" stroke="#f0f" stroke-width=".25"/>
<circle cx="46.4" cy="147.7" r=".57" fill="#f0f"/>
<circle cx="46.4" cy="147.7" r=".57" fill="none" stroke="#f0f" stroke-width=".25"/>
<circle cx="58" cy="147.7" r=".57" fill="#f0f"/>
<circle cx="58" cy="147.7" r=".57" fill="none" stroke="#f0f" stroke-width=".25"/>
<circle cx="66.6" cy="147.7" r=".54" fill="#f0f"/>
<circle cx="66.6" cy="147.7" r=".54" fill="none" stroke="#f0f" stroke-width=".25"/>
<circle cx="78.2" cy="147.7" r=".57" fill="#f0f"/>
<circle cx="78.2" cy="147.7" r=".57" fill="none" stroke="#f0f" stroke-width=".25"/>
<circle cx="89.8" cy="147.7" r=".57" fill="#f0f"/>
<circle cx="89.8" cy="147.7" r=".57" fill="none" stroke="#f0f" stroke-width=".25"/>
<circle cx="66.7" cy="139" r=".52" fill="#f0f"/>
<circle cx="66.7" cy="139" r=".52" fill="none" stroke="#f0f" stroke-width=".25"/>
<circle cx="78.2" cy="139" r=".55" fill="#f0f"/>
<circle cx="78.2" cy="139" r=".55" fill="none" stroke="#f0f" stroke-width=".25"/>
<circle cx="34.8" cy="139" r=".55" fill="#f0f"/>
<circle cx="34.8" cy="139" r=".55" fill="none" stroke="#f0f" stroke-width=".25"/>
<circle cx="46.4" cy="139" r=".55" fill="#f0f"/>
<circle cx="46.4" cy="139" r=".55" fill="none" stroke="#f0f" stroke-width=".25"/>
<circle cx="58" cy="139" r=".55" fill="#f0f"/>
<circle cx="58" cy="139" r=".55" fill="none" stroke="#f0f" stroke-width=".25"/>
<circle cx="89.8" cy="139" r=".55" fill="#f0f"/>
<circle cx="89.8" cy="139" r=".55" fill="none" stroke="#f0f" stroke-width=".25"/>
<g font-size="6">
<text x="43.6" y="25.3">MAX10</text>
<text x="70.8" y="25.3">POWERING</text>
<text x="182.5" y="141.1">ALTERA</text>
<text x="210.2" y="141.1">10M08SAE144</text>
</g>
<g font-size="4.6">
<text x="205.7" y="192.4">Devkit Marsohod3bis</text>
<text x="272.3" y="201.1">A</text>
</g>
<g font-size="2.6">
<text x="183.4" y="40">23</text>
<text x="184.9" y="37">9</text>
<text x="183.4" y="45.7">31</text>
<text x="45.8" y="51.5">3</text>
<text x="80.3" y="51.5">2</text>
<text x="183.4" y="48.6">49</text>
<text x="183.4" y="51.5">40</text>
<text x="183.4" y="54.4">67</text>
<text x="183.4" y="57.3">82</text>
<text x="182" y="63.1">103</text>
<text x="182" y="66">117</text>
<text x="183.4" y="60.2">94</text>
<text x="63.1" y="67.3" transform="rotate(-90 63.1 67.3)">1</text>
<text x="182" y="68.9">139</text>
<text x="182" y="71.8">128</text>
<text x="183.4" y="77.6">35</text>
<text x="182" y="83.4">107</text>
<text x="183.4" y="80.4">34</text>
<text x="182" y="86.3">143</text>
<text x="183.4" y="89.2">71</text>
<text x="251.2" y="86.3">4</text>
<text x="251.2" y="89.2">42</text>
<text x="184.9" y="92">2</text>
<text x="251.2" y="92">53</text>
<text x="251.2" y="94.9">63</text>
<text x="183.4" y="97.9">73</text>
<text x="183.4" y="100.8">72</text>
<text x="251.2" y="97.9">68</text>
<text x="251.2" y="100.8">83</text>
<text x="183.4" y="103.6">51</text>
<text x="183.4" y="106.5">37</text>
<text x="251.2" y="103.6">95</text>
<text x="251.2" y="106.5">104</text>
<text x="182" y="112.4">144</text>
<text x="183.4" y="109.4">36</text>
<text x="251.2" y="109.4">116</text>
<text x="251.2" y="112.4">125</text>
<text x="182" y="115.2">115</text>
<text x="182" y="118.1">109</text>
<text x="251.2" y="115.2">133</text>
<text x="251.2" y="118.1">137</text>
<text x="182" y="121">108</text>
<text x="184.9" y="123.9">1</text>
<text x="251.2" y="121">142</text>
</g>
<g font-size="2.6" fill="#004080">
<text x="189.8" y="38.9">VCCIO1A__9</text>
<text x="189.8" y="41.8">VCCIO1B__23</text>
<text x="189.8" y="47.6">VCCIO2__31</text>
<text x="50.8" y="53.3">VIN</text>
<text x="69.6" y="53.3">VOUT</text>
<text x="189.8" y="50.5">VCCIO3__49</text>
<text x="189.8" y="53.3">VCCIO3__40</text>
<text x="189.8" y="56.3">VCCIO4__67</text>
<text x="189.8" y="59.2">VCCIO5__82</text>
<text x="65.1" y="62.3" transform="rotate(-90 65.1 62.3)">GND</text>
<text x="189.8" y="62.1">VCCIO6__94</text>
<text x="189.8" y="64.9">VCCIO6__103</text>
<text x="189.8" y="67.8">VCCIO7__117</text>
<text x="189.8" y="70.8">VCCIO8__139</text>
<text x="189.8" y="73.7">VCCIO8__128</text>
<text x="189.8" y="79.4">VCCA1__35</text>
<text x="189.8" y="82.3">VCCA2__34</text>
<text x="189.8" y="85.3">VCCA3__107</text>
<text x="189.8" y="88.1">VCCA4__143</text>
<text x="232.4" y="88.1">REFGND__4</text>
<text x="189.8" y="91">VCCA5__71</text>
<text x="189.8" y="93.9">VCCA6__2</text>
<text x="236.2" y="91">GND__42</text>
<text x="236.2" y="93.9">GND__53</text>
<text x="189.8" y="99.7">VCC_ONE__73</text>
<text x="236.2" y="96.8">GND__63</text>
<text x="236.2" y="99.7">GND__68</text>
<text x="189.8" y="102.6">VCC_ONE__72</text>
<text x="189.8" y="105.5">VCC_ONE__51</text>
<text x="236.2" y="102.6">GND__83</text>
<text x="236.2" y="105.5">GND__95</text>
<text x="189.8" y="108.4">VCC_ONE__37</text>
<text x="189.8" y="111.3">VCC_ONE__36</text>
<text x="234.7" y="108.4">GND__104</text>
<text x="234.7" y="111.3">GND__116</text>
<text x="189.8" y="114.2">VCC_ONE__144</text>
<text x="189.8" y="117.1">VCC_ONE__115</text>
<text x="189.8" y="120">VCC_ONE__109</text>
<text x="234.7" y="114.2">GND__125</text>
<text x="234.7" y="117.1">GND__133</text>
<text x="234.7" y="120">GND__137</text>
<text x="189.8" y="122.9">VCC_ONE__108</text>
<text x="189.8" y="125.7">VCC_ONE__1</text>
<text x="234.7" y="122.9">GND__142</text>
</g>
<g font-size="2.5">
<text x="173.9" y="25.6">VCC</text>
<text x="37.7" y="45.9">+5V</text>
<text x="84.1" y="45.9">VCC</text>
<text x="32" y="95.1">VCC</text>
<text x="32" y="129.9">VCC</text>
<text x="173.9" y="187.8">Title</text>
<text x="173.9" y="196.4">Size</text>
<text x="185.5" y="196.4">Document</text>
<text x="199.3" y="196.4">Number</text>
<text x="269.4" y="196.4">Rev</text>
<text x="176.7" y="199.3">A</text>
<text x="185.5" y="199.3">Page5</text>
<text x="173.9" y="205.1">Date:</text>
<text x="188.9" y="205.1">Thursday, July 02, 2015</text>
<text x="231.8" y="205.1">Sheet</text>
<text x="246.3" y="205.1">5</text>
<text x="254.9" y="205.1">o f</text>
<text x="263.6" y="205.1">5</text>
</g>
<g font-size="2.5" fill="#000080">
<text x="189.8" y="34.3">U3-1</text>
<text x="49.3" y="45.9">U6</text>
<text x="95.6" y="47.9">R85</text>
<text x="49.3" y="48.8">LM1117DT-3.3</text>
<text x="95.6" y="60.4">1k</text>
<text x="118.6" y="60.4">D10</text>
<text x="118.6" y="63">LED_red</text>
<text x="29.9" y="66.5">C11</text>
<text x="29.9" y="72">1Mf</text>
<text x="41.5" y="66.5">C12</text>
<text x="41.5" y="72">1Mf</text>
<text x="87.8" y="66.5">C13</text>
<text x="87.8" y="72">1Mf</text>
<text x="24.2" y="106.9">C14</text>
<text x="35.7" y="106.9">C15</text>
<text x="47.3" y="106.9">C16</text>
<text x="58.9" y="106.9">C17</text>
<text x="67.6" y="106.9">C18</text>
<text x="79.1" y="106.9">C19</text>
<text x="90.7" y="106.9">C20</text>
<text x="102.3" y="106.9">C21</text>
<text x="24.2" y="112.4">1Mf</text>
<text x="35.7" y="112.4">1Mf</text>
<text x="47.3" y="112.4">1Mf</text>
<text x="58.9" y="112.4">1Mf</text>
<text x="67.6" y="112.4">1Mf</text>
<text x="79.1" y="112.4">1Mf</text>
<text x="90.7" y="112.4">1Mf</text>
<text x="102.3" y="112.4">1Mf</text>
<text x="24.2" y="141.7">C22</text>
<text x="35.7" y="141.7">C23</text>
<text x="47.3" y="141.7">C24</text>
<text x="58.9" y="141.7">C25</text>
<text x="67.6" y="141.7">C26</text>
<text x="79.1" y="141.7">C27</text>
<text x="90.7" y="141.7">C28</text>
<text x="102.3" y="141.7">C29</text>
<text x="24.2" y="147.2">1Mf</text>
<text x="35.7" y="147.2">1Mf</text>
<text x="47.3" y="147.2">1Mf</text>
<text x="58.9" y="147.2">1Mf</text>
<text x="67.6" y="147.2">1Mf</text>
<text x="79.1" y="147.2">1Mf</text>
<text x="90.7" y="147.2">1Mf</text>
<text x="102.3" y="147.2">1Mf</text>
</g>
<g font-size="2">
<text x="30.4" y="2.2">5</text>
<text x="85.4" y="2.2">4</text>
<text x="140.4" y="2.2">3</text>
<text x="195.4" y="2.2">2</text>
<text x="250.5" y="2.2">1</text>
<text x=".9" y="30.1">D</text>
<text x="278.8" y="30.1">D</text>
<text x=".9" y="80.7">C</text>
<text x="278.8" y="80.7">C</text>
<text x=".9" y="131.4">B</text>
<text x="278.8" y="131.4">B</text>
<text x=".9" y="182">A</text>
<text x="278.8" y="182">A</text>
<text x="30.4" y="207.8">5</text>
<text x="85.4" y="207.8">4</text>
<text x="140.4" y="207.8">3</text>
<text x="195.4" y="207.8">2</text>
<text x="250.5" y="207.8">1</text>
</g>
</svg>
